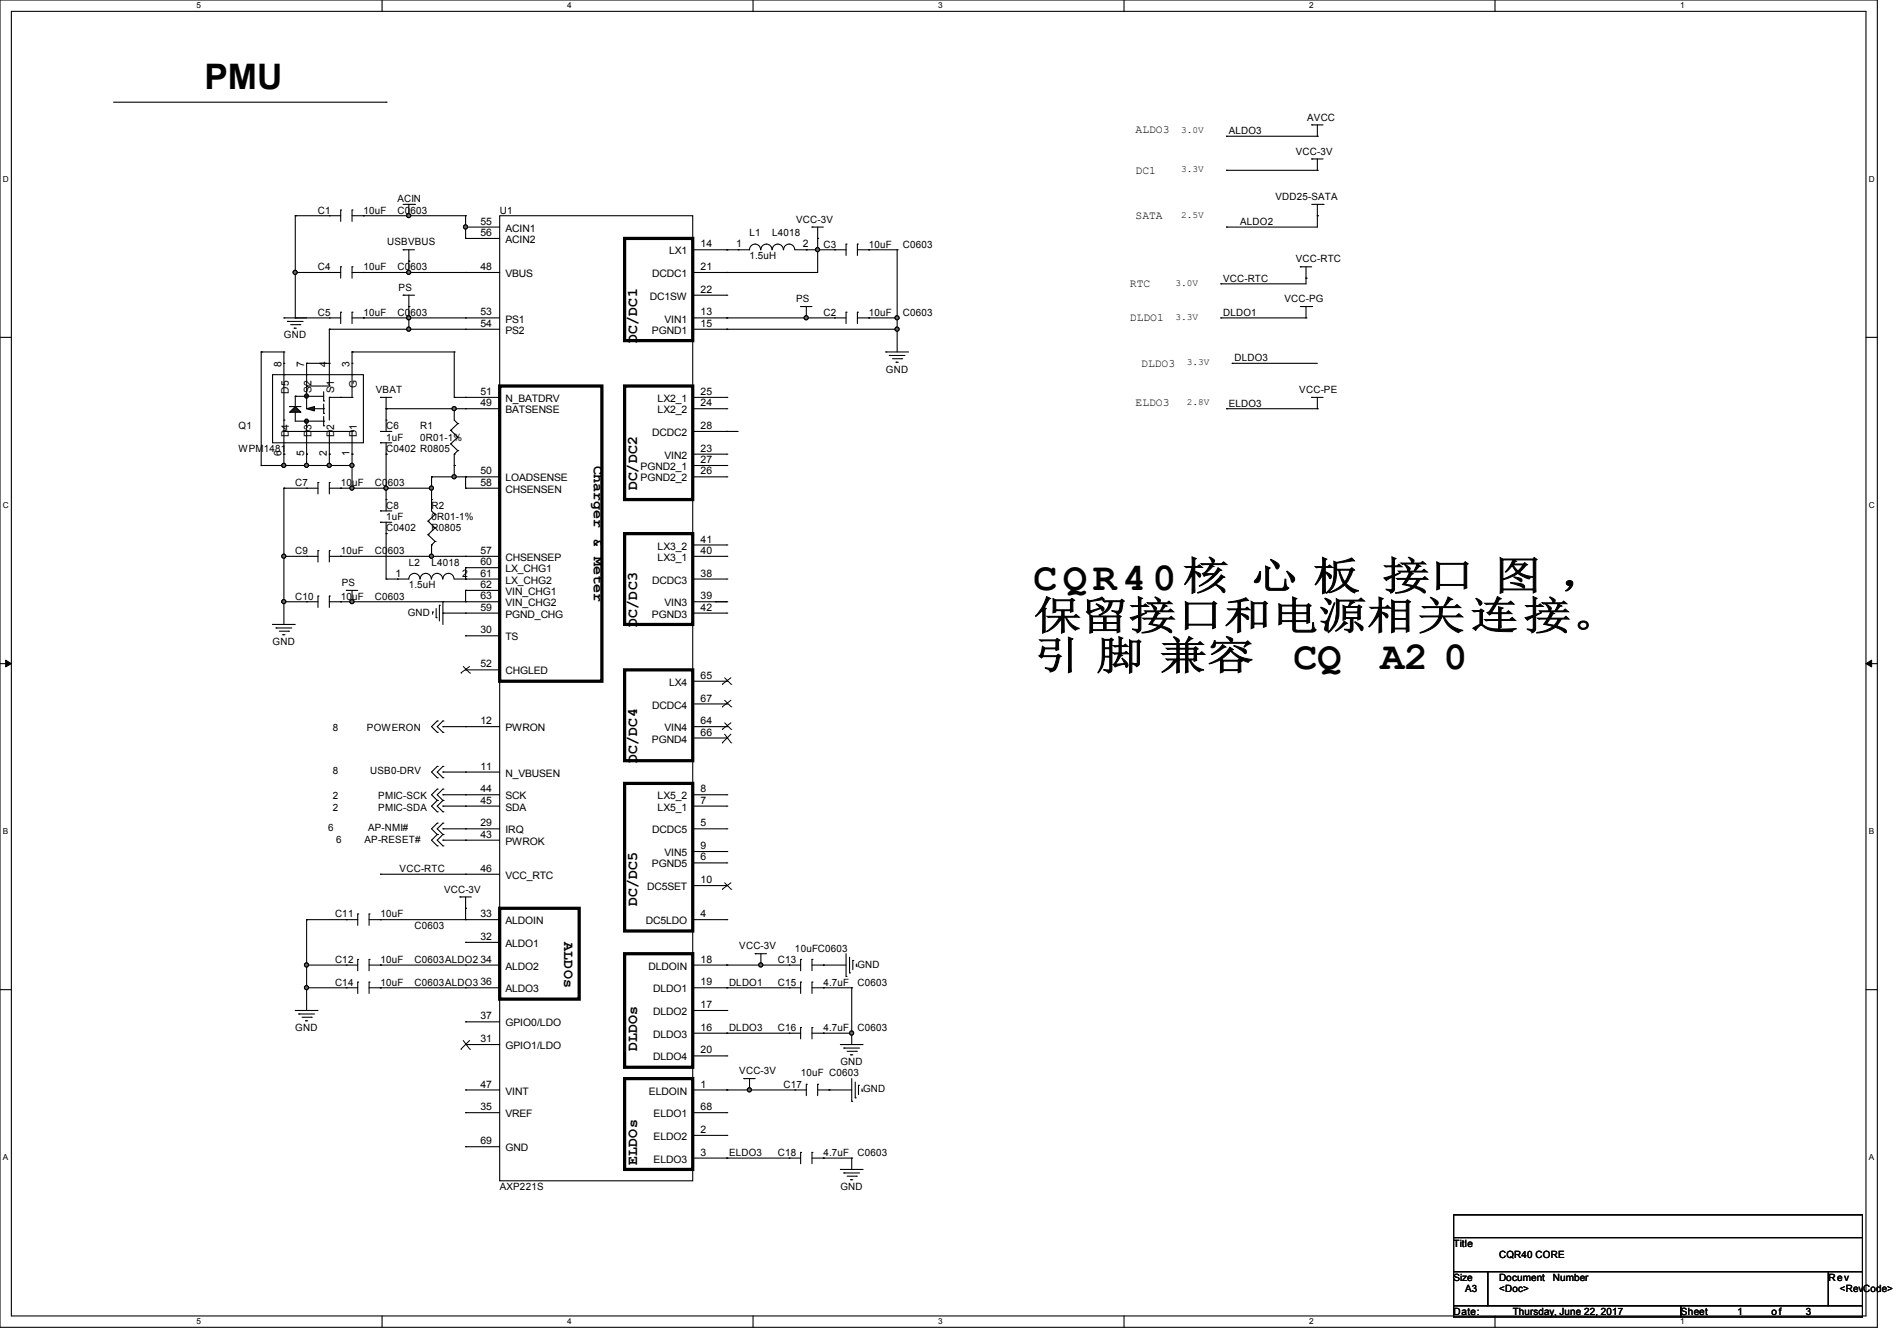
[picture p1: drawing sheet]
<svg xmlns="http://www.w3.org/2000/svg" width="297mm" height="210mm" viewBox="0 0 297 210" stroke-linecap="round" stroke-linejoin="round" font-family="sans-serif">
<path d="M0 0h293.9v207.9h-293.9zM1.8 1.8h290.3v204.3h-290.3z" fill="none" stroke="#000" stroke-width=".17"/>
<g fill="#fff">
<path d="M30.8 .2h.7v1.4h-.7z"/>
<path d="M30.8 206.2h.7v1.4h-.7z"/>
</g>
<path d="M59.8 0v1.8M59.8 206.1v1.8" fill="none" stroke="#000" stroke-width=".17"/>
<g fill="#fff">
<path d="M88.8 .2h.7v1.4h-.7z"/>
<path d="M88.8 206.2h.7v1.4h-.7z"/>
</g>
<path d="M117.9 0v1.8M117.9 206.1v1.8" fill="none" stroke="#000" stroke-width=".17"/>
<g fill="#fff">
<path d="M146.9 .2h.7v1.4h-.7z"/>
<path d="M146.9 206.2h.7v1.4h-.7z"/>
</g>
<path d="M176 0v1.8M176 206.1v1.8" fill="none" stroke="#000" stroke-width=".17"/>
<g fill="#fff">
<path d="M205 .2h.7v1.4h-.7z"/>
<path d="M205 206.2h.7v1.4h-.7z"/>
</g>
<path d="M234.1 0v1.8M234.1 206.1v1.8" fill="none" stroke="#000" stroke-width=".17"/>
<g fill="#fff">
<path d="M263.1 .2h.6v1.4h-.6z"/>
<path d="M263.1 206.2h.6v1.4h-.6z"/>
<path d="M.5 27.3h.9v1.4h-.9z"/>
<path d="M292.6 27.3h.9v1.4h-.9z"/>
<path d="M.5 78.4h.9v1.4h-.9z"/>
<path d="M292.6 78.4h.9v1.4h-.9z"/>
</g>
<path d="M0 52.8h1.8M292.1 52.8h1.8" fill="none" stroke="#000" stroke-width=".17"/>
<g fill="#fff">
<path d="M.5 129.5h.8v1.4h-.8z"/>
<path d="M292.6 129.5h.8v1.4h-.8z"/>
</g>
<path d="M0 103.9h1.8M292.1 103.9h1.8" fill="none" stroke="#000" stroke-width=".17"/>
<path d="M.9 103.4l.9 .5-.9 .5zM292.1 103.9l.9-.5v1z" fill="#000" stroke="#000" stroke-width=".16"/>
<g fill="#fff">
<path d="M.5 180.5h.8v1.4h-.8z"/>
<path d="M292.6 180.5h.8v1.4h-.8z"/>
</g>
<path d="M17.8 16h42.7M60.5 16h.1M46.2 49.8h.1M46.2 49.8h5.4M126.2 49.8h.1M126.2 49.8h4.5M69.3 120.9h.1M69.3 129.8h.1M69.3 120.9h3.6M69.3 129.8h3.6M0 155h1.8M292.1 155h1.8" fill="none" stroke="#000" stroke-width=".17"/>
<circle cx="126.2" cy="49.8" r=".32" fill="#696969" stroke="#000" stroke-width=".17"/>
<path d="M140.5 51.6h.1M140.5 51.6v3.5" fill="none" stroke="#000" stroke-width=".17"/>
<circle cx="140.4" cy="51.5" r=".32" fill="#696969" stroke="#000" stroke-width=".17"/>
<path d="M113.8 51.6h.1M113.8 51.6h26.7M136 49.8h.1M136 49.8h4.5M48 151.1h.1M48 151.1h6.2M128.9 154.7h.1M128.9 154.7h4.4M133.3 154.7h.1M133.3 154.7v8.9M133.3 161.8h.1" fill="none" stroke="#000" stroke-width=".17"/>
<circle cx="133.3" cy="161.8" r=".32" fill="#696969" stroke="#000" stroke-width=".17"/>
<path d="M113.8 170.7h.1M113.8 170.7h3.5M128.9 161.8h.1M128.9 161.8h4.4" fill="none" stroke="#000" stroke-width=".17"/>
<circle cx="117.3" cy="170.7" r=".32" fill="#696969" stroke="#000" stroke-width=".17"/>
<path d="M46.2 42.7h.1M46.2 42.7v7.1M46.2 42.7h5.4M53.3 94.2h.1M53.3 94.2h1.8M59.6 136.9h.1M59.6 136.9h13.3M69.3 131.6h.1M69.3 131.6h3.6M48 144h.1M48 144v7.1" fill="none" stroke="#000" stroke-width=".17"/>
<circle cx="48" cy="151.1" r=".32" fill="#696969" stroke="#000" stroke-width=".17"/>
<path d="M140.5 49.8h.1M140.5 49.8v1.8M60.5 76.5h.1M60.5 76.5h7.1M71.1 72.9h.1M71.1 72.9v1.8M113.8 151.1h.1M113.8 151.1h5.3" fill="none" stroke="#000" stroke-width=".17"/>
<circle cx="67.5" cy="76.4" r=".32" fill="#696969" stroke="#000" stroke-width=".17"/>
<path d="M56.9 49.8h.1M56.9 49.8h7.1M64 49.8h.1M64 49.8v1.8M60.5 71.1h.1M60.5 71.1v5.4M44.4 94.2h.1M44.4 87.1h.1M44.4 87.1v10.7M44.4 94.2h3.6M44.4 87.1h3.6" fill="none" stroke="#000" stroke-width=".17"/>
<circle cx="44.4" cy="94.2" r=".32" fill="#696969" stroke="#000" stroke-width=".17"/>
<path d="M44.4 76.5h.1M44.4 76.5h3.6M44.4 76.5v10.6" fill="none" stroke="#000" stroke-width=".17"/>
<circle cx="44.4" cy="87.1" r=".32" fill="#696969" stroke="#000" stroke-width=".17"/>
<g fill="none" stroke="#000" stroke-width=".17">
<path d="M71.1 55.1h.1M71.1 55.1v7.1M44.4 71.1h.1M44.4 71.1v1.8M60.5 76.5h.1M60.5 76.5v1.7M67.6 76.5h.1M67.6 76.5v1.7M71.1 62.2h.1M71.1 62.2h1.8M48 144h.1M48 144h6.2"/>
<path d="M59.6 144h.1M59.6 144h13.3"/>
</g>
<circle cx="44.4" cy="72.9" r=".32" fill="#696969" stroke="#000" stroke-width=".17"/>
<path d="M48 71.1h.1M48 71.1v1.8" fill="none" stroke="#000" stroke-width=".17"/>
<circle cx="48" cy="72.9" r=".32" fill="#696969" stroke="#000" stroke-width=".17"/>
<path d="M44.4 72.9h.1M44.4 72.9h3.6M51.6 71.1h.1M51.6 72.9h.1M51.6 71.1v1.8M55.1 71.1h.1M55.1 71.1v1.8h-3.5" fill="none" stroke="#000" stroke-width=".17"/>
<g fill="#696969" stroke="#000" stroke-width=".17">
<circle cx="55.1" cy="72.9" r=".32"/>
<circle cx="51.5" cy="72.9" r=".32"/>
</g>
<g fill="none" stroke="#000" stroke-width=".17">
<path d="M136 39.1h.1M136 39.1h4.5M140.5 39.1h.1M140.5 39.1v10.7M44.4 55.1h.1M44.4 55.1v1.8M55.1 55.1h.1M55.1 55.1v1.8M55.1 55.1h16M56.9 42.7h.1M56.9 42.7h7.1M40.9 72.9h.1"/>
<path d="M40.9 72.9h3.5M48 72.9h.1M48 72.9h3.6M69.3 113.8h.1M69.3 113.8h3.6M69.3 124.5h.1M69.3 126.2h.1M69.3 124.5h3.6M69.3 126.2h3.6"/>
</g>
<circle cx="140.4" cy="49.8" r=".32" fill="#696969" stroke="#000" stroke-width=".17"/>
<path d="M48 154.7h.1M48 154.7v3.5" fill="none" stroke="#000" stroke-width=".17"/>
<circle cx="48" cy="154.7" r=".32" fill="#696969" stroke="#000" stroke-width=".17"/>
<g fill="none" stroke="#000" stroke-width=".17">
<path d="M64 33.8h.1M64 33.8h8.9M72.9 33.8h.1M72.9 35.6h.1M72.9 33.8v3.5M191.1 44.4h.1M192.9 56.9h.1M192.9 56.9h13.3M204.5 43.6h.1M204.5 43.6v.8h-13.4M113.8 67.6h.1M113.8 67.6h1.8"/>
<path d="M112 94.2h.1M112 94.2h1.8M48 151.1h.1M48 154.7h.1M48 151.1v3.6M48 154.7h6.2M59.6 151.1h.1M59.6 154.7h.1M59.6 154.7h13.3M59.6 151.1h13.3M113.8 154.7h.1M113.8 154.7h9.8"/>
<path d="M113.8 161.8h.1M113.8 161.8h9.8M113.8 181.4h.1M113.8 181.4h9.8M128.9 181.4h.1M128.9 181.4h4.4M133.3 181.4h.1M133.3 181.4v1.7"/>
</g>
<circle cx="72.9" cy="35.5" r=".32" fill="#696969" stroke="#000" stroke-width=".17"/>
<path d="M56.9 33.8h.1M56.9 33.8h7.1" fill="none" stroke="#000" stroke-width=".17"/>
<circle cx="64" cy="33.8" r=".32" fill="#696969" stroke="#000" stroke-width=".17"/>
<path d="M46.2 33.8h.1M46.2 33.8h5.4M46.2 33.8v8.9" fill="none" stroke="#000" stroke-width=".17"/>
<circle cx="46.2" cy="42.7" r=".32" fill="#696969" stroke="#000" stroke-width=".17"/>
<path d="M192 21.3h.1M192 26.7h.1M192 21.3h14.2M192 26.7h14.2M191.1 49.8h.1M191.1 49.8h13.4M119.1 151.1h.1M119.1 151.1h4.5" fill="none" stroke="#000" stroke-width=".17"/>
<circle cx="119.1" cy="151.1" r=".32" fill="#696969" stroke="#000" stroke-width=".17"/>
<g fill="none" stroke="#000" stroke-width=".17">
<path d="M126.2 39.1h.1M126.2 39.1h4.5M128 37.3h.1M128 39.1h.1M128 37.3v1.8M192 35.6h.1M206.2 33.8h.1M206.2 33.8v1.8h-14.2M113.8 49.8h.1M113.8 42.7h.1M113.8 49.8h12.4M113.8 42.7h14.2"/>
<path d="M192 64h.1M192 64h14.2M72.9 142.2h.1M72.9 142.2v1.8M128.9 151.1h.1M128.9 151.1h3.6M117.3 170.7h.1M117.3 170.7h7.2M129.8 170.7h.1M129.8 170.7h3.5"/>
</g>
<circle cx="128" cy="39.1" r=".32" fill="#696969" stroke="#000" stroke-width=".17"/>
<path d="M113.8 39.1h.1M113.8 39.1h1.8M128 39.1h.1M128 39.1v3.6M64 40.9h.1M64 40.9v1.8" fill="none" stroke="#000" stroke-width=".17"/>
<circle cx="64" cy="42.7" r=".32" fill="#696969" stroke="#000" stroke-width=".17"/>
<path d="M64 42.7h.1M64 49.8h.1M64 51.6h.1M64 48h.1M64 42.7h8.9M64 49.8h8.9M64 51.6h8.9M64 48v1.8" fill="none" stroke="#000" stroke-width=".17"/>
<circle cx="64" cy="49.8" r=".32" fill="#696969" stroke="#000" stroke-width=".17"/>
<path d="M48 56.9h.1M51.6 51.6h.1M51.6 51.6v5.3h-3.6M51.6 51.6h12.4" fill="none" stroke="#000" stroke-width=".17"/>
<circle cx="64" cy="51.5" r=".32" fill="#696969" stroke="#000" stroke-width=".17"/>
<path d="M71.1 64h.1M71.1 64h1.8" fill="none" stroke="#000" stroke-width=".17"/>
<circle cx="71.1" cy="64" r=".32" fill="#696969" stroke="#000" stroke-width=".17"/>
<g fill="none" stroke="#000" stroke-width=".17">
<path d="M40.9 55.1h.1M40.9 55.1h3.5M40.9 55.1v17.8M53.3 76.5h.1M55.1 72.9h.1M55.1 72.9v3.6h-1.8M60.5 64h.1M60.5 64h10.6M60.5 64v1.8M67.6 74.7h.1M67.6 74.7v1.8M71.1 74.7h.1"/>
<path d="M71.1 74.7h1.8M72.9 74.7h.1M72.9 74.7v1.8M53.3 87.1h.1M53.3 87.1h14.3"/>
</g>
<circle cx="67.5" cy="87.1" r=".32" fill="#696969" stroke="#000" stroke-width=".17"/>
<path d="M55.1 94.2h.1M55.1 94.2h17.8M60.5 83.6h.1M60.5 90.7h.1M60.5 83.6v7.1M60.5 90.7h1.7M67.6 87.1h.1M67.6 87.1h5.3M72.9 88.9h.1M72.9 88.9v1.8" fill="none" stroke="#000" stroke-width=".17"/>
<circle cx="55.1" cy="94.2" r=".32" fill="#696969" stroke="#000" stroke-width=".17"/>
<path d="M67.6 74.7h.1M67.6 74.7h3.5M72.9 92.5h.1M72.9 92.5v1.7" fill="none" stroke="#000" stroke-width=".17"/>
<circle cx="71.1" cy="74.7" r=".32" fill="#696969" stroke="#000" stroke-width=".17"/>
<path d="M55.1 76.5h.1M55.1 76.5h5.4" fill="none" stroke="#000" stroke-width=".17"/>
<g fill="#696969" stroke="#000" stroke-width=".17">
<circle cx="60.4" cy="76.4" r=".32"/>
<circle cx="55.1" cy="76.4" r=".32"/>
</g>
<g fill="none" stroke="#000" stroke-width=".17">
<path d="M205.4 19.6h.1M205.4 19.6h1.7M206.2 19.6v1.7M51.6 33.8h.1M51.6 33.8h1.7M53.3 32.9h.1M53.3 32.9v1.8M55.1 32.9h.1M55.1 32.9v1.8M55.1 33.8h1.8M56.9 33.8h.1M63.1 39.1h.1"/>
<path d="M63.1 39.1h1.8M63.1 32h1.8M64 33.8h.1M64 32v1.8M64 39.1v1.8M64.9 32h.1M72.9 35.6h.1M72.9 37.3h.1M72.9 35.6h5.3M72.9 37.3h5.3M78.2 33.8h30.3v151.1h-30.3zM108.5 39.1h5.3"/>
<path d="M113.8 39.1h.1M115.6 39.1h1.7a.87 .87 0 0 1 .9-.9 .87 .87 0 0 1 .9 .9M115.6 39.1h.1M119.1 39.1a.87 .87 0 0 1 .9-.9 .87 .87 0 0 1 .9 .9M120.9 39.1a.87 .87 0 0 1 .9-.9 .87 .87 0 0 1 .8 .9M122.7 39.1a.87 .87 0 0 1 .8-.9 .87 .87 0 0 1 .9 .9M124.5 39.1h1.7M126.2 39.1h.1M127.1 35.6h.1M127.1 35.6h1.8M128 37.3h.1M128 35.6v1.7"/>
<path d="M130.7 39.1h.1M130.7 39.1h1.8M132.5 38.2h.1M132.5 38.2v1.8M134.2 38.2h.1M134.2 39.1h1.8M134.2 38.2v1.8M136 39.1h.1M205.4 24.9h.1M205.4 24.9h1.7M205.4 32h1.7M206.2 26.7h.1"/>
<path d="M206.2 21.3h.1M206.2 33.8h.1M206.2 24.9v1.8M206.2 32v1.8M207.1 32h.1M44.4 49.8h.1M44.4 49.8h3.6M45 50.3h.1M45 50.3h2.5M45.5 50.8h1.4M46.1 51.4h.1M46.1 51.4h.3"/>
<path d="M46.9 50.8h.1M51.6 42.7h.1M51.6 49.8h.1M51.6 49.8h1.7M51.6 42.7h1.7M53.3 41.8h.1M53.3 48.9h.1M53.3 41.8v1.8M53.3 48.9v1.8M55.1 41.8h.1M55.1 48.9h.1M55.1 41.8v1.8"/>
<path d="M55.1 48.9v1.8M55.1 49.8h1.8M55.1 42.7h1.8M56.9 42.7h.1M56.9 49.8h.1M63.1 46.2h.1M63.1 46.2h1.8M64 48h.1M64 40.9h.1M64 46.2v1.8M72.9 42.7h.1M72.9 49.8h.1"/>
<path d="M72.9 51.6h.1M72.9 49.8h5.3M72.9 42.7h5.3M72.9 51.6h5.3M108.5 46.2h5.3M108.5 49.8h5.3M108.5 42.7h5.3M108.5 51.6h5.3M113.8 49.8h.1M113.8 51.6h.1M113.8 42.7h.1M113.8 46.2h.1"/>
<path d="M125.3 48h.1M125.3 48h1.8M126.2 49.8h.1M126.2 48v1.8M138.7 55.1h.1M138.7 55.1h3.5M139.2 55.7h.1M139.2 55.7h2.5M139.7 56.2h1.5M140.3 56.7h.1M140.3 56.7h.3M141.2 56.2h.1"/>
<path d="M203.6 41.8h.1M203.6 48h1.8M203.6 41.8h1.8M204.5 49.8h.1M204.5 43.6h.1M204.5 41.8v1.8M204.5 48v1.8M205.4 48h.1M45.3 63.7h.1M45.3 63.7h1.8M46.2 62.1h.1M46.2 64.6h.1"/>
<path d="M46.2 62.1h4.5M46.2 62.1v1.6M46.2 64.6v1.4h4.5M48 76.5h.1M48 66h.1M48 60.5h.1M48 76.5h1.8M48 60.5v3.5M48 66v1.6M48.9 64h1.8M49.8 75.6h.1M49.8 75.6v1.7"/>
<path d="M50.7 62.8h.1M50.7 64.7h.1M50.7 66.7h.1M50.7 66h.1M50.7 64h.1M50.7 61.3v1.5M50.7 63.3v1.4M50.7 65.2v1.5M51.6 75.6h.1M51.6 62.2h.1M51.6 62.2h1.7M51.6 62.2v3.6"/>
<path d="M51.6 75.6v1.7M51.6 76.5h1.7M53.3 76.5h.1M53.3 62.2h.1M59.6 62.2h.1M59.6 69.3h.1M59.6 67.6h.1M59.6 62.2h1.7M59.6 69.3h1.7M59.6 67.6h1.7M60.5 64h.1M60.5 71.1h.1"/>
<path d="M60.5 65.8h.1M60.5 78.2h.1M60.5 62.2v1.8M60.5 65.8v1.8M60.5 69.3v1.8M60.5 78.2v1.8M67.6 78.2h.1M67.6 78.2v1.8l.5 .6M72.9 62.2h.1M72.9 74.7h.1M72.9 64h.1M72.9 76.5h.1"/>
<path d="M72.9 62.2h5.3M72.9 76.5h5.3M72.9 64h5.3M72.9 74.7h5.3M108.5 62.2h5.3M108.5 67.6h5.3M108.5 71.1h5.3M108.5 64h5.3M108.5 74.7h5.3M108.5 72.9h5.3M113.8 71.1h.1M113.8 64h.1"/>
<path d="M113.8 62.2h.1M113.8 74.7h.1M113.8 72.9h.1M113.8 67.6h.1M205.4 62.2h.1M205.4 62.2h1.7M206.2 64h.1M206.2 62.2v1.8M42.7 97.8h.1M42.7 97.8h3.5M43.2 98.3h.1M43.2 98.3h2.5"/>
<path d="M43.7 98.8h1.5M44.3 99.4h.1M44.3 99.4h.3M45.2 98.8h.1M48 94.2h.1M48 87.1h.1M48 94.2h1.8M48 87.1h1.8M49.8 93.3h.1M49.8 86.2h.1M49.8 86.2v1.8M49.8 93.3v1.8"/>
<path d="M51.6 93.3h.1M51.6 86.2h.1M51.6 86.2v1.8M51.6 93.3v1.8M51.6 94.2h1.7M51.6 87.1h1.7M53.3 94.2h.1M53.3 87.1h.1M54.2 92.5h.1M54.2 92.5h1.8M55.1 94.2h.1M55.1 92.5v1.7"/>
<path d="M59.6 81.8h.1M59.6 80h.1M59.6 81.8h1.7M59.6 80h1.7M60.5 83.6h.1M60.5 81.8v1.8M62.2 90.7h1.8a.87 .87 0 0 1 .9-.9 .87 .87 0 0 1 .8 .9M62.2 90.7h.1M65.8 90.7a.87 .87 0 0 1 .9-.9 .87 .87 0 0 1 .8 .9M67 81.6h.1M67 83.7h.1M67 81.6l1.1 1.1"/>
<path d="M67 83.7l1.1 1.1M67.6 85.3h.1M67.6 87.1h.1M67.6 90.7a.87 .87 0 0 1 .8-.9 .87 .87 0 0 1 .9 .9M67.6 85.3v1.8M67.7 95.8h.1M67.7 95.8v.4M68.1 80.6h.1M68.1 82.7h.1M68.1 84.8h.1M68.1 80.6l-1.1 1M68.1 82.7l-1.1 1"/>
<path d="M68.1 84.8l-.5 .5M68.3 96.7h.1M68.3 95.3v1.4M68.8 94.8h.1M68.8 94.8v2.4M69.3 96h.1M69.3 94.2h.1M69.3 90.7a.87 .87 0 0 1 .9-.9 .87 .87 0 0 1 .9 .9M69.3 96h8.9M69.3 94.2v3.6M71.1 90.7h7.1M72.9 90.7h.1"/>
<path d="M72.9 99.6h.1M72.9 87.1h.1M72.9 96h.1M72.9 88.9h.1M72.9 92.5h.1M72.9 94.2h.1M72.9 92.5h5.3M72.9 94.2h5.3M72.9 87.1h5.3M72.9 99.6h5.3M72.9 88.9h5.3M108.5 96h5.3"/>
<path d="M108.5 94.2h5.3M108.5 87.1h5.3M108.5 90.7h5.3M108.5 85.3h5.3M113.8 94.2h.1M113.8 87.1h.1M113.8 85.3h.1M113.8 96h.1M113.8 90.7h.1M68.5 112.9h.1M68.5 114.7h.1M68.5 112.9l-.9 .9 .9 .9"/>
<path d="M69.3 112.9h.1M69.3 114.7h.1M69.3 112.9l-.8 .9 .8 .9M72.9 113.8h.1M72.9 104.9h.1M72.9 113.8h5.3M72.9 104.9h5.3M108.5 113.8h5.3M108.5 106.7h5.3M108.5 115.6h5.3M108.5 110.2h5.3M113.8 113.8h.1"/>
<path d="M113.8 106.7h.1M113.8 115.6h.1M113.8 110.2h.1M68.5 123.6h.1M68.5 125.3h.1M68.5 127.1h.1M68.5 132.5h.1M68.5 130.7h.1M68.5 128.9h.1M68.5 120h.1M68.5 121.8h.1M68.5 123.6l-.9 .9 .9 .8"/>
<path d="M68.5 125.3l-.9 .9 .9 .9M68.5 130.7l-.9 .9 .9 .9M68.5 128.9l-.9 .9 .9 .9M68.5 120l-.9 .9 .9 .9M69.3 123.6h.1M69.3 125.3h.1M69.3 127.1h.1M69.3 132.5h.1M69.3 130.7h.1M69.3 128.9h.1M69.3 120h.1M69.3 121.8h.1"/>
<path d="M69.3 123.6l-.8 .9 .8 .8M69.3 125.3l-.8 .9 .8 .9M69.3 130.7l-.8 .9 .8 .9M69.3 128.9l-.8 .9 .8 .9M69.3 120l-.8 .9 .8 .9M72.9 120.9h.1M72.9 131.6h.1M72.9 124.5h.1M72.9 126.2h.1M72.9 129.8h.1M72.9 136.9h.1M72.9 129.8h5.3"/>
<path d="M72.9 126.2h5.3M72.9 124.5h5.3M72.9 120.9h5.3M72.9 131.6h5.3M72.9 136.9h5.3M108.5 129.8h5.3M108.5 135.1h5.3M108.5 126.2h5.3M108.5 124.5h5.3M108.5 133.3h5.3M108.5 138.7h5.3M113.8 129.8h.1"/>
<path d="M113.8 135.1h.1M113.8 126.2h.1M113.8 124.5h.1M113.8 133.3h.1M113.8 138.7h.1M46.2 158.2h.1M46.2 158.2h3.6M46.8 158.8h.1M46.8 158.8h2.4M47.3 159.3h1.4M47.8 159.9h.1M47.8 159.9h.4"/>
<path d="M48.7 159.3h.1M54.2 151.1h.1M54.2 144h.1M54.2 151.1h1.8M54.2 144h1.8M56 150.2h.1M56 143.1h.1M56 143.1v1.8M56 150.2v1.8M57.8 150.2h.1M57.8 143.1h.1M57.8 143.1v1.8"/>
<path d="M57.8 150.2v1.8M57.8 151.1h1.8M57.8 144h1.8M59.6 151.1h.1M59.6 144h.1M72 140.5h.1M72 140.5h1.8M72.9 142.2h.1M72.9 147.6h.1M72.9 144h.1M72.9 151.1h.1M72.9 154.7h.1"/>
<path d="M72.9 140.5v1.7M72.9 151.1h5.3M72.9 144h5.3M72.9 154.7h5.3M72.9 147.6h5.3M108.5 158.2h5.3M108.5 151.1h5.3M108.5 144h5.3M108.5 154.7h5.3M113.8 144h.1M113.8 158.2h.1M113.8 151.1h.1"/>
<path d="M113.8 154.7h.1M118.2 149.4h.1M118.2 149.4h1.8M119.1 151.1h.1M119.1 149.4v1.7M123.6 151.1h.1M123.6 154.7h.1M123.6 151.1h1.7M123.6 154.7h1.7M125.3 150.2h.1M125.3 153.8h.1M125.3 150.2v1.8"/>
<path d="M125.3 153.8v1.8M127.1 150.2h.1M127.1 153.8h.1M127.1 151.1h1.8M127.1 150.2v1.8M127.1 153.8v1.8M127.1 154.7h1.8M128.9 151.1h.1M128.9 154.7h.1M132.5 152.9h.1M132.5 149.4v3.5M133 152.4h.1"/>
<path d="M133 149.9v2.5M133.5 150.4h.1M133.5 150.4v1.4M134.1 151.3h.1M134.1 151v.3M72.9 174.2h.1M72.9 160h.1M72.9 163.6h.1M72.9 170.7h.1M72.9 179.6h.1M72.9 163.6h5.3M72.9 170.7h5.3"/>
<path d="M72.9 174.2h5.3M72.9 160h5.3M72.9 179.6h5.3M108.5 170.7h5.3M108.5 177.8h5.3M108.5 161.8h5.3M108.5 165.4h5.3M108.5 174.2h5.3M113.8 170.7h.1M113.8 177.8h.1M113.8 161.8h.1M113.8 165.4h.1"/>
<path d="M113.8 174.2h.1M116.5 168.9h.1M116.5 168.9h1.7M117.3 170.7h.1M117.3 168.9v1.8M131.6 163.6h.1M131.6 163.6h3.5M132.1 164.1h.1M132.1 164.1h2.5M132.6 164.6h1.5M133.2 165.2h.1M133.2 165.2h.3"/>
<path d="M133.3 172.5h.1M133.3 168.9v3.6M133.9 171.9h.1M133.9 169.5v2.4M134.1 164.6h.1M134.4 170h.1M134.4 170v1.4M135 170.9h.1M135 170.5v.4M108.5 181.4h5.3M113.8 181.4h.1M123.6 181.4h.1"/>
<path d="M123.6 181.4h1.7M125.3 180.5h.1M125.3 180.5v1.7M127.1 180.5h.1M127.1 180.5v1.7M127.1 181.4h1.8M128.9 181.4h.1M131.6 183.1h.1M131.6 183.1h3.5M132.1 183.7h.1M132.1 183.7h2.5M132.6 184.2h1.5"/>
<path d="M133.2 184.7h.1M133.2 184.7h.3M134.1 184.2h.1M227.6 190.2h64v3.6h-64zM227.6 193.8h64v5.3h-64zM227.6 199.1h5.3v5.4h-5.3zM232.9 199.1h53.4v5.4h-53.4zM286.3 199.1h5.3v5.4h-5.3zM227.6 204.5h35.5v1.7h-35.5zM263.1 204.5h28.5v1.7h-28.5z"/>
</g>
<path d="M97.8 37.3h10.7v16h-10.7zM78.2 60.5h16v46.2h-16zM97.8 60.5h10.7v17.7h-10.7zM97.8 83.6h10.7v14.2h-10.7zM97.8 104.9h10.7v14.2h-10.7zM97.8 122.7h10.7v23.1h-10.7zM78.2 142.2h12.5v14.3h-12.5zM97.8 149.4h10.7v17.7h-10.7zM97.8 168.9h10.7v14.2h-10.7z" fill="none" stroke="#000" stroke-width=".51"/>
<g fill="none" stroke="#000" stroke-width=".16">
<path d="M72.1 105.4h.1M72.5 104.3l1.1 1.1M73.6 105.4h.1M73.6 104.3l-1.5 1.1M113.1 114.2h.1M113.1 107.2h.1M113.1 116.3h.1M113.1 110.7h.1M113.4 113.2l1.1 1M113.4 106.1l1.1 1.1M113.4 114.9l1.1 1.4M113.4 109.6l1.1 1.1"/>
<path d="M114.5 114.2h.1M114.5 107.2h.1M114.5 116.3h.1M114.5 110.7h.1M114.5 113.2l-1.4 1M114.5 106.1l-1.4 1.1M114.5 114.9l-1.4 1.4M114.5 109.6l-1.4 1.1M113.1 139.3h.1M113.4 138.2l1.1 1.1M114.5 139.3h.1M114.5 138.2l-1.4 1.1"/>
<path d="M72.1 164.3h.1M72.5 162.9l1.1 1.4M73.6 164.3h.1M73.6 162.9l-1.5 1.4"/>
</g>
<g fill="#1c1c1c" stroke="#000" stroke-width=".17">
<path d="M45.3 64.6l.9-.9 .9 .9z"/>
<path d="M48 64l1.2-.3v.6z"/>
<circle cx="48" cy="66" r=".33"/>
<circle cx="48" cy="62" r=".33"/>
</g>
<g fill="none" stroke="#000" stroke-width=".17">
<path d="M42.7 58.7h14.2v10.6h-14.2zM44.4 58.7h.1M44.4 56.9h.1M44.4 56.9v14.2M48 58.7h.1M48 56.9h.1M48 56.9v3.6M51.6 56.9h.1M51.6 56.9v3.6M55.1 58.7h.1M55.1 56.9h.1M55.1 56.9v5.3"/>
<path d="M130.7 49.8h.1M130.7 49.8h1.8M132.5 48.9h.1M132.5 48.9v1.8M134.2 48.9h.1M134.2 48.9v1.8M134.2 49.8h1.8M136 49.8h.1M44.4 67.6h.1M44.4 65.8h.1M44.4 71.1h.1M44.4 67.6h10.7"/>
<path d="M48 67.6h.1M48 60.5h.1M48 71.1h.1M48 67.6v3.5M48 60.5h3.6M51.6 60.5h.1M51.6 67.6h.1M51.6 71.1h.1M51.6 67.6v3.5M53.3 62.2h1.8M55.1 67.6h.1M55.1 62.2h.1"/>
<path d="M55.1 71.1h.1M55.1 67.6v3.5M70.6 67.4h.1M70.6 69.5h.1M70.6 67.4l1.1 1.1M70.6 69.5l1.1 1.1M71.1 71.1h.1M71.1 64h.1M71.1 72.9h.1M71.1 64v1.8l.6 .5M71.1 71.1v1.8M71.7 66.3h.1"/>
<path d="M71.7 68.5h.1M71.7 70.6h.1M71.7 66.3l-1.1 1.1M71.7 68.5l-1.1 1M71.7 70.6l-.6 .5M54.2 154.7h.1M54.2 154.7h1.8M56 153.8h.1M56 153.8v1.8M57.8 153.8h.1M57.8 153.8v1.8M57.8 154.7h1.8"/>
<path d="M59.6 154.7h.1M123.6 161.8h.1M123.6 161.8h1.7M124.5 170.7h.1M124.5 170.7h1.7M125.3 160.9h.1M125.3 160.9v1.8M126.2 169.8h.1M126.2 169.8v1.8M127.1 160.9h.1M127.1 160.9v1.8M127.1 161.8h1.8"/>
<path d="M128 169.8h.1M128 169.8v1.8M128 170.7h1.8M128.9 161.8h.1M129.8 170.7h.1"/>
</g>
<g fill="#696969" stroke="#000" stroke-width=".17">
<circle cx="126.2" cy="49.8" r=".32"/>
<circle cx="140.4" cy="51.5" r=".32"/>
<circle cx="133.3" cy="161.8" r=".32"/>
<circle cx="117.3" cy="170.7" r=".32"/>
<circle cx="48" cy="151.1" r=".32"/>
<circle cx="67.5" cy="76.4" r=".32"/>
<circle cx="44.4" cy="94.2" r=".32"/>
<circle cx="44.4" cy="87.1" r=".32"/>
<circle cx="44.4" cy="72.9" r=".32"/>
<circle cx="48" cy="72.9" r=".32"/>
<circle cx="55.1" cy="72.9" r=".32"/>
<circle cx="51.5" cy="72.9" r=".32"/>
<circle cx="140.4" cy="49.8" r=".32"/>
<circle cx="48" cy="154.7" r=".32"/>
<circle cx="72.9" cy="35.5" r=".32"/>
<circle cx="64" cy="33.8" r=".32"/>
<circle cx="46.2" cy="42.7" r=".32"/>
<circle cx="119.1" cy="151.1" r=".32"/>
<circle cx="128" cy="39.1" r=".32"/>
<circle cx="64" cy="42.7" r=".32"/>
<circle cx="64" cy="49.8" r=".32"/>
<circle cx="64" cy="51.5" r=".32"/>
<circle cx="71.1" cy="64" r=".32"/>
<circle cx="67.5" cy="87.1" r=".32"/>
<circle cx="55.1" cy="94.2" r=".32"/>
<circle cx="71.1" cy="74.7" r=".32"/>
<circle cx="60.4" cy="76.4" r=".32"/>
<circle cx="55.1" cy="76.4" r=".32"/>
</g>
<g font-size="6.2">
<text x="161.8" y="92.3">CQR40核 心 板 接口 图 ，</text>
<text x="161.8" y="98.6">保留接口和电源相关连接。</text>
<text x="161.8" y="104.8">引 脚 兼容</text>
<text x="202.5" y="104.8">CQ</text>
<text x="216.1" y="104.8">A 2 0</text>
</g>
<text font-size="5.5" x="32" y="14">PMU</text>
<g font-size="2.3">
<text x="99.8" y="53.7" transform="rotate(-90 99.8 53.7)">DC/DC1</text>
<text x="93" y="72.9" transform="rotate(90 93 72.9)">Charger &amp; Meter</text>
<text x="99.8" y="76.8" transform="rotate(-90 99.8 76.8)">DC/DC2</text>
<text x="99.8" y="98.1" transform="rotate(-90 99.8 98.1)">DC/DC3</text>
<text x="99.8" y="119.5" transform="rotate(-90 99.8 119.5)">DC/DC4</text>
<text x="99.8" y="141.9" transform="rotate(-90 99.8 141.9)">DC/DC5</text>
<text x="88.3" y="147.6" transform="rotate(90 88.3 147.6)">ALDOs</text>
<text x="99.8" y="164.6" transform="rotate(-90 99.8 164.6)">DLDOs</text>
<text x="99.8" y="182.4" transform="rotate(-90 99.8 182.4)">ELDOs</text>
</g>
<g font-size="1.8">
<text x="177.8" y="20.8">ALDO3</text>
<text x="177.8" y="27.2">DC1</text>
<text x="177.8" y="34.3">SATA</text>
<text x="176.9" y="45">RTC</text>
<text x="176.9" y="50.3">DLDO1</text>
<text x="178.7" y="57.4">DLDO3</text>
<text x="177.8" y="63.6">ELDO3</text>
</g>
<g font-size="1.6">
<text x="192.4" y="21">ALDO3</text>
<text x="204.7" y="18.9">AVCC</text>
<text x="202.9" y="24.2">VCC-3V</text>
<text x="49.8" y="33.4">C1</text>
<text x="56.9" y="33.4">10uF</text>
<text x="62.2" y="31.7">ACIN</text>
<text x="62.2" y="33.4">C0603</text>
<text x="75.2" y="35.2">55</text>
<text x="78.2" y="33.4">U1</text>
<text x="124.6" y="34.9">VCC-3V</text>
<text x="194.2" y="35.2">ALDO2</text>
<text x="199.7" y="31.3">VDD25-SATA</text>
<text x="60.6" y="38.4">USBVBUS</text>
<text x="75.2" y="37">56</text>
<text x="79.1" y="36.3">ACIN1</text>
<text x="79.1" y="38.1">ACIN2</text>
<text x="104.7" y="39.8">LX1</text>
<text x="109.7" y="38.7">14</text>
<text x="115.2" y="38.7">1</text>
<text x="117.4" y="37">L1</text>
<text x="117.4" y="40.6">1.5uH</text>
<text x="120.9" y="37">L4018</text>
<text x="125.7" y="38.7">2</text>
<text x="128.9" y="38.8">C3</text>
<text x="136" y="38.8">10uF</text>
<text x="141.4" y="38.8">C0603</text>
<text x="202.9" y="41.1">VCC-RTC</text>
<text x="49.8" y="42.3">C4</text>
<text x="56.9" y="42.3">10uF</text>
<text x="62.2" y="42.3">C0603</text>
<text x="62.4" y="45.6">PS</text>
<text x="75.2" y="42.3">48</text>
<text x="79.1" y="43.4">VBUS</text>
<text x="101.7" y="46.9">DC1SW</text>
<text x="102.1" y="43.4">DCDC1</text>
<text x="109.7" y="42.3">21</text>
<text x="109.7" y="45.8">22</text>
<text x="124.6" y="47.3">PS</text>
<text x="191.5" y="44.1">VCC-RTC</text>
<text x="201.1" y="47.3">VCC-PG</text>
<text x="44.5" y="53">GND</text>
<text x="49.8" y="49.4">C5</text>
<text x="56.9" y="49.4">10uF</text>
<text x="62.2" y="49.4">C0603</text>
<text x="75.2" y="49.4">53</text>
<text x="75.2" y="51.2">54</text>
<text x="79.1" y="50.5">PS1</text>
<text x="79.1" y="52.3">PS2</text>
<text x="102.1" y="52.3">PGND1</text>
<text x="104" y="50.5">VIN1</text>
<text x="109.7" y="49.4">13</text>
<text x="109.7" y="51.2">15</text>
<text x="128.9" y="49.4">C2</text>
<text x="136" y="49.4">10uF</text>
<text x="141.4" y="49.4">C0603</text>
<text x="191.5" y="49.4">DLDO1</text>
<text x="44.1" y="57.4" transform="rotate(-90 44.1 57.4)">8</text>
<text x="47.6" y="57.4" transform="rotate(-90 47.6 57.4)">7</text>
<text x="51.2" y="57.4" transform="rotate(-90 51.2 57.4)">4</text>
<text x="54.7" y="57.4" transform="rotate(-90 54.7 57.4)">3</text>
<text x="138.7" y="58.3">GND</text>
<text x="193.3" y="56.6">DLDO3</text>
<text x="45.2" y="61.6" transform="rotate(-90 45.2 61.6)">D5</text>
<text x="48.8" y="61.6" transform="rotate(-90 48.8 61.6)">S2</text>
<text x="52.3" y="61.6" transform="rotate(-90 52.3 61.6)">S1</text>
<text x="55.9" y="60.8" transform="rotate(-90 55.9 60.8)">G</text>
<text x="58.8" y="61.6">VBAT</text>
<text x="75.2" y="61.8">51</text>
<text x="75.2" y="63.6">49</text>
<text x="79.1" y="63">N_BATDRV</text>
<text x="79.1" y="64.7">BATSENSE</text>
<text x="103" y="64.7">LX2_2</text>
<text x="103" y="63">LX2_1</text>
<text x="109.7" y="63.6">24</text>
<text x="109.7" y="61.8">25</text>
<text x="192.4" y="63.7">ELDO3</text>
<text x="203.4" y="61.6">VCC-PE</text>
<text x="37.3" y="67.2">Q1</text>
<text x="37.3" y="70.8">WPM1481</text>
<text x="44.1" y="71.5" transform="rotate(-90 44.1 71.5)">6</text>
<text x="45.2" y="68.5" transform="rotate(-90 45.2 68.5)">D4</text>
<text x="47.6" y="71.5" transform="rotate(-90 47.6 71.5)">5</text>
<text x="48.8" y="68.5" transform="rotate(-90 48.8 68.5)">D3</text>
<text x="51.2" y="71.5" transform="rotate(-90 51.2 71.5)">2</text>
<text x="52.3" y="68.5" transform="rotate(-90 52.3 68.5)">D2</text>
<text x="54.7" y="71.5" transform="rotate(-90 54.7 71.5)">1</text>
<text x="55.9" y="68.5" transform="rotate(-90 55.9 68.5)">D1</text>
<text x="60.5" y="67.2">C6</text>
<text x="60.5" y="69">1uF</text>
<text x="60.5" y="70.8">C0402 R0805</text>
<text x="65.8" y="67.2">R1</text>
<text x="65.8" y="69">0R01-1%</text>
<text x="102.1" y="68.3">DCDC2</text>
<text x="104" y="71.8">VIN2</text>
<text x="109.7" y="70.7">23</text>
<text x="109.7" y="67.2">28</text>
<text x="46.2" y="76.1">C7</text>
<text x="53.3" y="76.1">10uF</text>
<text x="58.7" y="76.1">C0603</text>
<text x="75.2" y="74.3">50</text>
<text x="75.2" y="76.1">58</text>
<text x="79.1" y="75.4">LOADSENSE</text>
<text x="79.1" y="77.2">CHSENSEN</text>
<text x="100.3" y="75.4">PGND2_2</text>
<text x="100.3" y="73.6">PGND2_1</text>
<text x="109.7" y="74.3">26</text>
<text x="109.7" y="72.5">27</text>
<text x="60.5" y="79.7">C8</text>
<text x="60.5" y="81.4">1uF</text>
<text x="60.5" y="83.2">C0402</text>
<text x="67.6" y="79.7">R2</text>
<text x="67.6" y="81.4">0R01-1%</text>
<text x="67.6" y="83.2">R0805</text>
<text x="46.2" y="86.8">C9</text>
<text x="53.3" y="86.8">10uF</text>
<text x="58.7" y="86.8">C0603</text>
<text x="64" y="88.6">L2</text>
<text x="67.6" y="88.6">L4018</text>
<text x="75.2" y="86.7">57</text>
<text x="75.2" y="88.5">60</text>
<text x="79.1" y="87.8">CHSENSEP</text>
<text x="79.1" y="89.6">LX_CHG1</text>
<text x="103" y="87.8">LX3_1</text>
<text x="103" y="86.1">LX3_2</text>
<text x="109.7" y="86.7">40</text>
<text x="109.7" y="85">41</text>
<text x="46.2" y="93.9">C10</text>
<text x="53.3" y="93.9">10uF</text>
<text x="53.5" y="91.8">PS</text>
<text x="58.7" y="93.9">C0603</text>
<text x="61.9" y="90.3">1</text>
<text x="64" y="92.1">1.5uH</text>
<text x="72.4" y="90.3">2</text>
<text x="75.2" y="95.6">59</text>
<text x="75.2" y="90.3">61</text>
<text x="75.2" y="92.1">62</text>
<text x="75.2" y="93.9">63</text>
<text x="79.1" y="91.4">LX_CHG2</text>
<text x="79.1" y="93.2">VIN_CHG1</text>
<text x="79.1" y="95">VIN_CHG2</text>
<text x="102.1" y="91.4">DCDC3</text>
<text x="104" y="95">VIN3</text>
<text x="109.7" y="93.9">39</text>
<text x="109.7" y="95.6">42</text>
<text x="109.7" y="90.3">38</text>
<text x="42.7" y="101">GND</text>
<text x="63.8" y="96.4">GND</text>
<text x="75.2" y="99.2">30</text>
<text x="79.1" y="100.3">TS</text>
<text x="79.1" y="96.7">PGND_CHG</text>
<text x="102.1" y="96.7">PGND3</text>
<text x="75.2" y="104.5">52</text>
<text x="79.1" y="105.6">CHGLED</text>
<text x="104.7" y="107.4">LX4</text>
<text x="109.7" y="106.3">65</text>
<text x="75.2" y="113.4">12</text>
<text x="102.1" y="111">DCDC4</text>
<text x="109.7" y="113.4">64</text>
<text x="109.7" y="109.9">67</text>
<text x="52.1" y="114.5">8</text>
<text x="57.5" y="114.5">POWERON</text>
<text x="79.1" y="114.5">PWRON</text>
<text x="102.1" y="116.3">PGND4</text>
<text x="104" y="114.5">VIN4</text>
<text x="109.7" y="115.2">66</text>
<text x="52.1" y="125.2">2</text>
<text x="52.1" y="121.3">8</text>
<text x="58" y="121.3">USB0-DRV</text>
<text x="59.2" y="125.2">PMIC-SCK</text>
<text x="75.2" y="120.5">11</text>
<text x="75.2" y="124.1">44</text>
<text x="75.2" y="125.9">45</text>
<text x="79.1" y="121.6">N_VBUSEN</text>
<text x="79.1" y="125.2">SCK</text>
<text x="103" y="125.2">LX5_2</text>
<text x="109.7" y="125.9">7</text>
<text x="109.7" y="124.1">8</text>
<text x="51.4" y="130.2">6</text>
<text x="52.1" y="127">2</text>
<text x="52.6" y="132">6</text>
<text x="57.1" y="132">AP-RESET#</text>
<text x="57.6" y="130.2">AP-NMI#</text>
<text x="59.2" y="127">PMIC-SDA</text>
<text x="75.2" y="131.2">43</text>
<text x="75.2" y="129.4">29</text>
<text x="79.1" y="127">SDA</text>
<text x="79.1" y="130.5">IRQ</text>
<text x="102.1" y="130.5">DCDC5</text>
<text x="103" y="127">LX5_1</text>
<text x="109.7" y="129.4">5</text>
<text x="62.6" y="136.6">VCC-RTC</text>
<text x="75.2" y="136.5">46</text>
<text x="79.1" y="132.3">PWROK</text>
<text x="79.1" y="137.6">VCC_RTC</text>
<text x="102.1" y="135.8">PGND5</text>
<text x="104" y="134.1">VIN5</text>
<text x="109.7" y="134.7">6</text>
<text x="109.7" y="133">9</text>
<text x="52.5" y="143.7">C11</text>
<text x="59.6" y="143.7">10uF</text>
<text x="69.5" y="139.8">VCC-3V</text>
<text x="75.2" y="143.6">33</text>
<text x="101.3" y="139.4">DC5SET</text>
<text x="109.7" y="143.6">4</text>
<text x="109.7" y="138.3">10</text>
<text x="64.9" y="145.5">C0603</text>
<text x="75.2" y="147.2">32</text>
<text x="79.1" y="148.3">ALDO1</text>
<text x="79.1" y="144.7">ALDOIN</text>
<text x="101.1" y="144.7">DC5LDO</text>
<text x="115.7" y="148.7">VCC-3V</text>
<text x="124.5" y="149">10uFC0603</text>
<text x="52.5" y="150.8">C12</text>
<text x="52.5" y="154.3">C14</text>
<text x="59.6" y="150.8">10uF</text>
<text x="59.6" y="154.3">10uF</text>
<text x="64.9" y="150.8">C0603ALDO2</text>
<text x="64.9" y="154.3">C0603ALDO3</text>
<text x="75.2" y="150.7">34</text>
<text x="75.2" y="154.3">36</text>
<text x="79.1" y="151.8">ALDO2</text>
<text x="79.1" y="155.4">ALDO3</text>
<text x="101.5" y="151.8">DLDOIN</text>
<text x="102.2" y="155.4">DLDO1</text>
<text x="109.7" y="150.7">18</text>
<text x="109.7" y="154.3">19</text>
<text x="114.1" y="154.3">DLDO1</text>
<text x="121.8" y="150.8">C13</text>
<text x="121.8" y="154.3">C15</text>
<text x="128.9" y="154.3">4.7uF</text>
<text x="134.2" y="151.5">GND</text>
<text x="134.2" y="154.3">C0603</text>
<text x="46.2" y="161.5">GND</text>
<text x="75.2" y="159.6">37</text>
<text x="79.1" y="160.7">GPIO0/LDO</text>
<text x="102.2" y="159">DLDO2</text>
<text x="109.7" y="161.4">16</text>
<text x="109.7" y="157.9">17</text>
<text x="114.1" y="161.5">DLDO3</text>
<text x="121.8" y="161.5">C16</text>
<text x="128.9" y="161.5">4.7uF</text>
<text x="134.2" y="161.5">C0603</text>
<text x="75.2" y="163.2">31</text>
<text x="79.1" y="164.3">GPIO1/LDO</text>
<text x="102.2" y="162.5">DLDO3</text>
<text x="102.2" y="166.1">DLDO4</text>
<text x="109.7" y="165">20</text>
<text x="131.6" y="166.8">GND</text>
<text x="75.2" y="173.9">35</text>
<text x="75.2" y="170.3">47</text>
<text x="79.1" y="171.4">VINT</text>
<text x="101.6" y="171.4">ELDOIN</text>
<text x="109.7" y="170.3">1</text>
<text x="109.7" y="173.9">68</text>
<text x="115.7" y="168.2">VCC-3V</text>
<text x="122.7" y="170.3">C17</text>
<text x="125.4" y="168.6">10uF C0603</text>
<text x="135.1" y="171.1">GND</text>
<text x="75.2" y="179.2">69</text>
<text x="79.1" y="175">VREF</text>
<text x="102.3" y="178.5">ELDO2</text>
<text x="102.3" y="175">ELDO1</text>
<text x="109.7" y="177.4">2</text>
<text x="79.1" y="180.3">GND</text>
<text x="102.3" y="182.1">ELDO3</text>
<text x="109.7" y="181">3</text>
<text x="114.1" y="181">ELDO3</text>
<text x="121.8" y="181">C18</text>
<text x="128.9" y="181">4.7uF</text>
<text x="134.2" y="181">C0603</text>
<text x="78.2" y="186.4">AXP221S</text>
<text x="131.6" y="186.4">GND</text>
<text x="227.6" y="195.2">Title</text>
<text x="234.7" y="197">CQR40 CORE</text>
<text x="227.6" y="200.6">Size</text>
<text x="229.4" y="202.4">A3</text>
<text x="234.7" y="200.6">Document</text>
<text x="234.7" y="202.4">&lt;Doc&gt;</text>
<text x="243.1" y="200.6">Number</text>
<text x="286.3" y="200.6">Rev</text>
<text x="288.1" y="202.4">&lt;RevCode&gt;</text>
<text x="227.6" y="205.9">Date:</text>
<text x="236.8" y="205.9">Thursday, June 22, 2017</text>
<text x="263.1" y="205.9">Sheet</text>
<text x="272.1" y="205.9">1</text>
<text x="277.4" y="205.9">o f</text>
<text x="282.7" y="205.9">3</text>
</g>
<g font-size="1.5">
<text x="184.9" y="20.8">3.0V</text>
<text x="184.9" y="27">3.3V</text>
<text x="184.9" y="34.1">2.5V</text>
<text x="184" y="44.8">3.0V</text>
<text x="184" y="50.1">3.3V</text>
<text x="185.8" y="57.2">3.3V</text>
<text x="185.8" y="63.5">2.8V</text>
</g>
<g font-size="1.3">
<text x="30.8" y="1.3">5</text>
<text x="88.8" y="1.3">4</text>
<text x="146.9" y="1.3">3</text>
<text x="205" y="1.3">2</text>
<text x="263.1" y="1.3">1</text>
<text x=".5" y="28.4">D</text>
<text x="292.6" y="28.4">D</text>
<text x=".5" y="79.5">C</text>
<text x="292.6" y="79.5">C</text>
<text x=".5" y="130.6">B</text>
<text x="292.6" y="130.6">B</text>
<text x=".5" y="181.7">A</text>
<text x="292.6" y="181.7">A</text>
<text x="30.8" y="207.4">5</text>
<text x="88.8" y="207.4">4</text>
<text x="146.9" y="207.4">3</text>
<text x="205" y="207.4">2</text>
<text x="263.1" y="207.4">1</text>
</g>
</svg>
